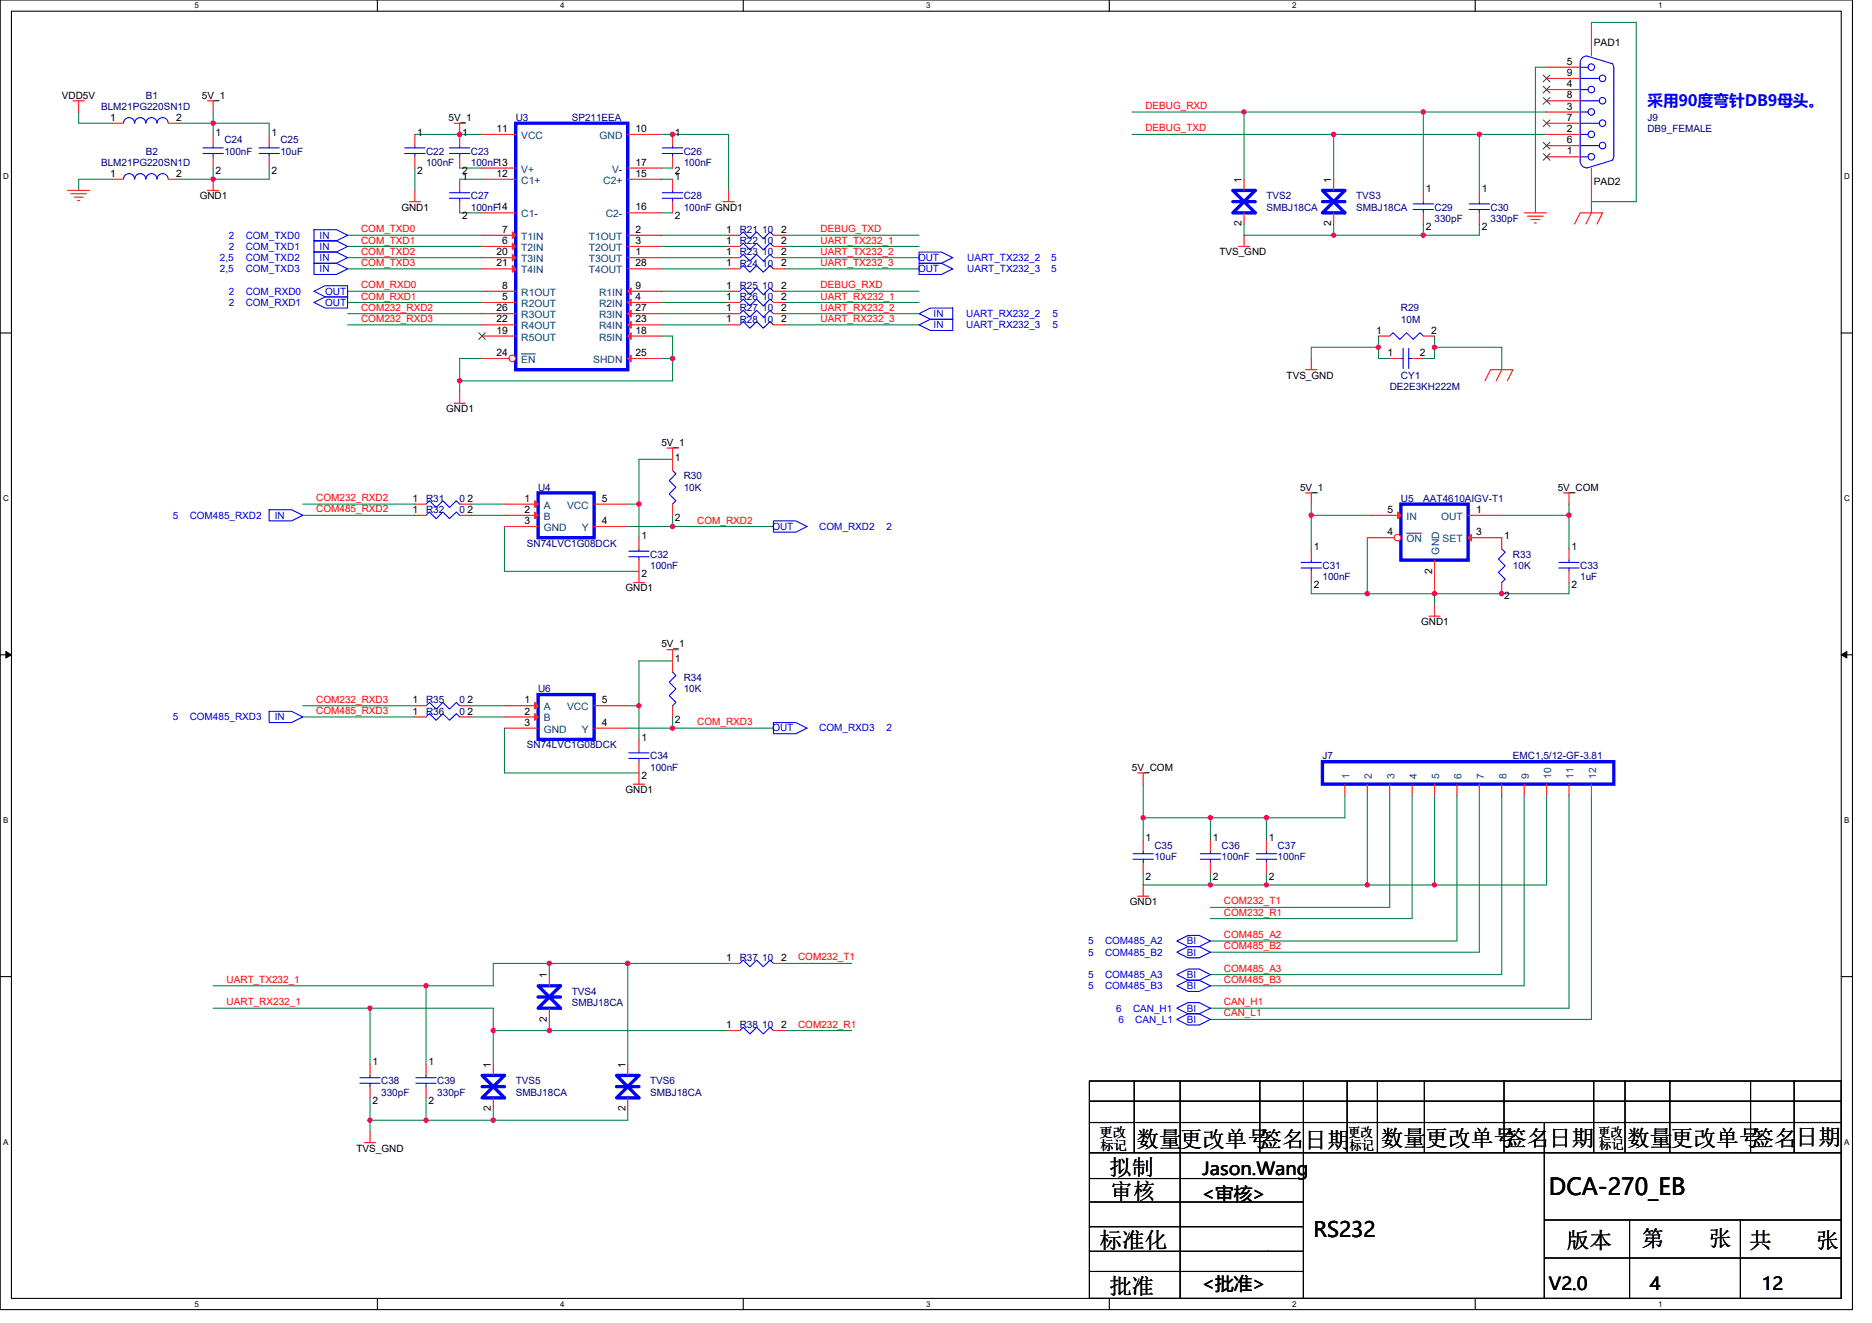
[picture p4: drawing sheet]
<svg xmlns="http://www.w3.org/2000/svg" width="297mm" height="210mm" viewBox="0 0 297 210" stroke-linecap="round" stroke-linejoin="round" font-family="sans-serif">
<path d="M0 0h293.9v207.9h-293.9zM1.8 1.8h290.4v204.3h-290.4z" fill="none" stroke="#000" stroke-width=".17"/>
<g fill="#fff">
<path d="M30.8 .2h.7v1.4h-.7z"/>
<path d="M30.8 206.3h.7v1.4h-.7z"/>
</g>
<path d="M59.9 0v1.8M59.9 206.1v1.8" fill="none" stroke="#000" stroke-width=".17"/>
<g fill="#fff">
<path d="M88.9 .2h.7v1.4h-.7z"/>
<path d="M88.9 206.3h.7v1.4h-.7z"/>
</g>
<path d="M117.9 0v1.8M117.9 206.1v1.8" fill="none" stroke="#000" stroke-width=".17"/>
<g fill="#fff">
<path d="M147 .2h.7v1.4h-.7z"/>
<path d="M147 206.3h.7v1.4h-.7z"/>
</g>
<path d="M176 0v1.8M176 206.1v1.8" fill="none" stroke="#000" stroke-width=".17"/>
<g fill="#fff">
<path d="M205 .2h.7v1.4h-.7z"/>
<path d="M205 206.3h.7v1.4h-.7z"/>
</g>
<path d="M234.1 0v1.8M234.1 206.1v1.8" fill="none" stroke="#000" stroke-width=".17"/>
<g fill="#fff">
<path d="M263.1 .2h.7v1.4h-.7z"/>
<path d="M263.1 206.3h.7v1.4h-.7z"/>
<path d="M.5 27.3h.9v1.4h-.9z"/>
<path d="M292.6 27.3h.9v1.4h-.9z"/>
<path d="M.5 78.4h.9v1.4h-.9z"/>
<path d="M292.6 78.4h.9v1.4h-.9z"/>
</g>
<path d="M0 52.9h1.8M292.2 52.9h1.7" fill="none" stroke="#000" stroke-width=".17"/>
<g fill="#fff">
<path d="M.5 129.5h.8v1.4h-.8z"/>
<path d="M292.6 129.5h.9v1.4h-.9z"/>
</g>
<path d="M0 103.9h1.8M292.2 103.9h1.7" fill="none" stroke="#000" stroke-width=".17"/>
<path d="M.9 103.4l.9 .5-.9 .5zM292.2 103.9l.8-.5v1z" fill="#000" stroke="#000" stroke-width=".16"/>
<g fill="#fff">
<path d="M.5 180.5h.8v1.4h-.8z"/>
<path d="M292.6 180.5h.9v1.4h-.9z"/>
</g>
<g fill="none" stroke="#000" stroke-width=".17">
<path d="M0 155h1.8M292.2 155h1.7M172.9 174.8h119.3M172.9 178.2h119.3M172.9 171.6h119.3v34.5h-119.3zM180 171.6v11.4M187.3 171.6v34.5M199.9 171.6v11.4M206.8 171.6v34.5M213.8 171.6v11.4M218.6 171.6v11.4M226 171.6v11.4"/>
<path d="M238.7 171.6v11.4M245 178.2v27.9M252.9 171.6v11.4M257.8 171.6v11.4M265 171.6v11.4M277.8 171.6v11.4M284.7 171.6v11.4M172.9 183h119.3M172.9 198.6h28.4M206.8 190.8h-33.8M206.8 187h-33.9M206.8 194.7h-33.9"/>
<path d="M206.8 198.6h-5.7M245 193.6h47.2M245 199.7h47.2M258.6 193.6v12.5M276.2 193.6v12.5M206.8 201.8h-33.9"/>
</g>
<g fill="none" stroke="#008040" stroke-width=".17">
<path d="M12.5 17.8v1.8h5.3M28.5 19.6h5.3M33.8 19.6h8.9v1.7M33.8 17.8v1.8M33.8 19.6v1.7M179.6 17.8h17.8M197.4 17.8v10.6M197.4 17.8h28.4M225.8 17.8v12.4M225.8 17.8h19.6M245.4 10.7h-1.8v23.1M252.5 3.6h7.1v28.4h-7.1v1.8"/>
<path d="M17.8 28.4h-5.3v1.8M28.5 28.4h5.3M33.8 26.7v1.7M42.7 26.7v1.7h-8.9M55.2 37.3h21.3M55.2 39.1h21.3M65.8 26.7v3.5M72.9 26.7h3.6M72.9 28.4h3.6M72.9 33.8h3.6M76.5 21.3h-10.7M104.9 21.3h10.7v8.9"/>
<path d="M104.9 28.4h1.8M104.9 33.8h1.8M104.9 26.7h1.8M104.9 39.1h10.7M104.9 37.3h10.7M124.5 39.1h21.3M124.5 37.3h21.3M179.6 21.3h32M197.4 35.6v1.7h14.2M211.6 21.3v7.1M211.6 35.6v1.7M211.6 37.3h14.2"/>
<path d="M211.6 21.3h23.1M225.8 35.6v1.7h8.9v-1.7M234.7 21.3v8.9M234.7 21.3h10.7M55.2 40.9h21.3M55.2 46.2h21.3M55.2 48h21.3M55.2 42.7h21.3M55.2 51.6h21.3M55.2 49.8h21.3M76.5 56.9h-3.6v3.6M104.9 56.9h1.8v3.6h-33.8"/>
<path d="M104.9 53.3h1.8v3.6M104.9 42.7h10.7M104.9 48h10.7M104.9 51.6h10.7M104.9 46.2h10.7M104.9 40.9h10.7M104.9 49.8h10.7M124.5 42.7h21.3M124.5 48h21.3M124.5 51.6h21.3M124.5 46.2h21.3M124.5 40.9h21.3"/>
<path d="M124.5 49.8h21.3M218.7 53.3v1.8M218.7 55.1v1.8h1.8M218.7 55.1h-10.6v1.8M227.6 53.3v1.8M227.6 55.1v1.8h-1.8M227.6 55.1h10.7v3.6M72.9 60.5v1.7M106.7 72.9h-5.3v7.1M48 81.8h17.8M48 80h17.8M74.7 81.8h5.3"/>
<path d="M74.7 80h5.3M80 83.6v7.1h21.4M99.6 83.6h7.1M99.6 80h1.8v5.3M106.7 83.6h16M106.7 81.8v1.8M208.1 81.8v5.3M208.1 81.8h8.9M208.1 92.5v1.7h8.9M208.1 80v1.8M217 94.2h10.6M217 85.3v8.9"/>
<path d="M227.6 94.2v1.8M238.3 81.8h10.7M249 92.5v1.7h-21.4M249 81.8v5.3M249 80v1.8M48 113.8h17.8M48 112h17.8M74.7 113.8h5.3M74.7 112h5.3M80 115.6v7.1h21.4M99.6 115.6h7.1M99.6 112h1.8v5.3"/>
<path d="M106.7 115.6h16M106.7 104.9h-5.3v7.1M106.7 113.8v1.8M181.4 138.7v1.8h10.7M181.4 129.8h19.6M181.4 124.5v5.3M181.4 129.8v3.5M192.1 129.8v3.5M192.1 138.7v1.8M201 129.8v3.5M201 138.7v1.8M213.4 126.2v3.6h-12.4"/>
<path d="M217 126.2v14.3M220.5 126.2v17.8h-28.4M224.1 126.2v19.6h-32M227.6 126.2v14.3M231.2 126.2v23.2h-39.1M234.7 126.2v24.9h-42.6M238.3 126.2v28.5h-46.2M241.8 126.2v30.3h-49.7M245.4 126.2v14.3h-17.8M249 126.2v33.8h-56.9M252.5 126.2v35.6h-60.4M33.8 156.5h33.8"/>
<path d="M67.6 156.5v12.4M87.2 152.9h12.4M87.2 152.9h-8.9v3.6h-10.7M87.2 152.9v1.8M99.6 152.9h16M99.6 152.9v16M124.5 152.9h10.7M192.1 140.5h8.9M201 140.5h16M217 140.5h10.6M33.8 160h24.9M58.7 177.8h8.9"/>
<path d="M58.7 160v8.9M58.7 174.2v3.6M58.7 177.8v1.8M58.7 160h19.6v3.6M67.6 174.2v3.6M67.6 177.8h10.7M78.3 163.6h8.9M78.3 176v1.8M78.3 163.6v5.3M87.2 161.8v1.8M87.2 163.6h28.4M99.6 176v1.8h-21.3"/>
<path d="M124.5 163.6h10.7"/>
</g>
<g fill="#f0f" stroke="#f0f" stroke-width=".17">
<circle cx="106.7" cy="21.3" r=".35"/>
<circle cx="72.9" cy="21.3" r=".35"/>
<circle cx="72.9" cy="60.4" r=".35"/>
<circle cx="106.7" cy="56.9" r=".35"/>
<circle cx="58.7" cy="160" r=".35"/>
<circle cx="67.6" cy="156.5" r=".35"/>
<circle cx="58.7" cy="177.8" r=".35"/>
<circle cx="87.1" cy="152.9" r=".35"/>
<circle cx="78.3" cy="163.6" r=".35"/>
<circle cx="78.3" cy="177.8" r=".35"/>
<circle cx="67.6" cy="177.8" r=".35"/>
<circle cx="99.6" cy="152.9" r=".35"/>
<circle cx="87.1" cy="163.6" r=".35"/>
<circle cx="181.4" cy="129.8" r=".35"/>
<circle cx="200.9" cy="129.8" r=".35"/>
<circle cx="192.1" cy="140.4" r=".35"/>
<circle cx="200.9" cy="140.4" r=".35"/>
<circle cx="192.1" cy="129.8" r=".35"/>
<circle cx="33.8" cy="19.5" r=".35"/>
<circle cx="33.8" cy="28.4" r=".35"/>
<circle cx="218.7" cy="55.1" r=".35"/>
<circle cx="227.6" cy="55.1" r=".35"/>
<circle cx="238.3" cy="94.2" r=".35"/>
<circle cx="208.1" cy="81.8" r=".35"/>
<circle cx="227.6" cy="94.2" r=".35"/>
<circle cx="216.9" cy="94.2" r=".35"/>
<circle cx="248.9" cy="81.8" r=".35"/>
<circle cx="101.4" cy="80" r=".35"/>
<circle cx="106.7" cy="83.6" r=".35"/>
<circle cx="227.6" cy="140.4" r=".35"/>
<circle cx="216.9" cy="140.4" r=".35"/>
<circle cx="225.8" cy="17.8" r=".35"/>
<circle cx="197.4" cy="17.8" r=".35"/>
<circle cx="234.7" cy="21.3" r=".35"/>
<circle cx="211.6" cy="21.3" r=".35"/>
<circle cx="225.8" cy="37.3" r=".35"/>
<circle cx="211.6" cy="37.3" r=".35"/>
<circle cx="101.4" cy="112" r=".35"/>
<circle cx="106.7" cy="115.6" r=".35"/>
</g>
<g fill="none" stroke="#f00" stroke-width=".17">
<path d="M11.6 16h1.8M12.5 16v1.8M17.8 19.6h1.8M26.7 19.6h1.8M32.9 16h1.8M33.8 16v1.8M72 19.6h1.8M72.9 19.6v1.7M10.7 30.2h3.6M11.2 30.8h2.5M11.8 31.3h1.4M12.3 31.8h.4"/>
<path d="M17.8 28.4h1.8M26.7 28.4h1.8M32.9 30.2h1.8M33.8 28.4v1.8M64.9 32h1.8M65.8 30.2v1.8M114.7 32h1.8M115.6 30.2v1.8M115.6 39.1h1.8M122.7 39.1h1.8M196.5 39.1h1.8M197.4 37.3v1.8"/>
<path d="M211.6 28.4v1.8M211.6 33.8v1.8M241.8 33.8h3.6M242.4 34.3h2.5M242.9 34.8h1.4M243.5 35.4h.3M249.8 35.6l.9-1.8h3.6l-.9 1.8M252.5 33.8l-.9 1.8M115.6 51.6h1.8M115.6 42.7h1.8M122.7 51.6h1.8M122.7 42.7h1.8"/>
<path d="M207.2 58.7h1.8M208.1 56.9v1.8M238.3 58.7l-.9 1.8M72 64h1.8M72.9 62.2v1.8M105.8 71.1h1.8M106.7 71.1v1.8M207.2 78.2h1.8M208.1 78.2v1.8M235.6 60.5l.9-1.8h3.6l-.9 1.8M248.1 78.2h1.7M249 78.2v1.8"/>
<path d="M100.5 92.5h1.8M101.4 90.7v1.8M208.1 87.1v1.8M208.1 90.7v1.8M226.7 97.8h1.8M227.6 96v1.8M227.6 88.9v5.3M233 81.8h5.3M233 85.3h5.3M65.8 112h1.8M72.9 112h1.8M105.8 103.1h1.8"/>
<path d="M106.7 103.1v1.8M100.5 124.5h1.8M101.4 122.7v1.8M180.5 122.7h1.8M181.4 122.7v1.8M181.4 133.4v1.7M181.4 136.9v1.8M180.5 142.2h1.8M181.4 140.5v1.7M58.7 179.6v1.8M57.8 181.4h1.8"/>
</g>
<g fill="none" stroke="#00f" stroke-width=".17">
<path d="M21.4 19.5a.88 .88 0 0 0-.9-.8 .88 .88 0 0 0-.9 .8M23.1 19.5a.88 .88 0 0 0-.8-.8 .88 .88 0 0 0-.9 .8M26.7 19.5a.89 .89 0 0 0-.9-.8 .89 .89 0 0 0-.9 .8 .88 .88 0 0 0-.9-.8 .88 .88 0 0 0-.8 .8M21.4 28.4a.88 .88 0 0 0-.9-.8 .88 .88 0 0 0-.9 .8M23.1 28.4a.88 .88 0 0 0-.8-.8 .88 .88 0 0 0-.9 .8M26.7 28.4a.89 .89 0 0 0-.9-.8 .89 .89 0 0 0-.9 .8 .88 .88 0 0 0-.9-.8 .88 .88 0 0 0-.8 .8M49.8 36.4h3.6l1.8 .9-1.8 .9h-3.6zM49.8 38.2h3.6l1.8 .9-1.8 .9h-3.6zM117.4 39.1l.5-.5 1.1 1 1.1-1 1 1 1.1-1 .5 .5M49.8 41.8h3.6l1.8 .9-1.8 .9h-3.6zM49.8 46.2l1.8-.9h3.6v1.8h-3.6zM49.8 48l1.8-.9h3.6v1.8h-3.6z"/>
<path d="M49.8 40h3.6l1.8 .9-1.8 .9h-3.6zM117.4 51.6l.5-.6 1.1 1.1 1.1-1.1 1 1.1 1.1-1.1 .5 .6M117.4 42.7l.5-.6 1.1 1.1 1.1-1.1 1 1.1 1.1-1.1 .5 .6M145.8 40h3.6l1.8 .9-1.8 .9h-3.6zM145.8 41.8h3.6l1.8 .9-1.8 .9h-3.6zM145.8 49.8l1.8-.9h3.6v1.8h-3.6zM145.8 51.6l1.8-.9h3.6v1.8h-3.6zM42.7 80.9h3.6l1.7 .9-1.7 .9h-3.6zM122.7 82.7h3.6l1.8 .9-1.8 .9h-3.6zM206.5 90.1h3.2M206.5 89.3h3.2M208.1 88.9v.4"/>
<path d="M208.1 90.1v.6M42.7 112.9h3.6l1.7 .9-1.7 .9h-3.6zM67.6 112l.5-.5 1.1 1 1.1-1 1 1 1.1-1 .5 .5M122.7 114.7h3.6l1.8 .9-1.8 .9h-3.6zM179.8 136.4h3.2M179.8 135.5h3.2M181.4 135.1v.4M181.4 136.4v.5M186.7 149.4l1.8-.9h1.8l1.8 .9-1.8 .8h-1.8zM186.7 151.1l1.8-.9h1.8l1.8 .9-1.8 .9h-1.8zM186.7 154.7l1.8-.9h1.8l1.8 .9-1.8 .9h-1.8zM186.7 156.5l1.8-.9h1.8l1.8 .9-1.8 .9h-1.8z"/>
<path d="M186.7 160l1.8-.9h1.8l1.8 .9-1.8 .9h-1.8zM186.7 161.8l1.8-.9h1.8l1.8 .9-1.8 .9h-1.8z"/>
</g>
<path d="M209.8 30.2h3.6l-1.8 1.8zM209.8 33.8l1.8-1.8 1.8 1.8zM209.8 32h3.6M222.3 80h10.7v8.9h-10.7z" fill="none" stroke="#00f" stroke-width=".53"/>
<path d="M233 85.3l.5-.5v1.1z" fill="#f00" stroke="#f00" stroke-width=".17"/>
<circle cx="221.7" cy="85.3" r=".52" fill="#fff" stroke="#f00" stroke-width=".17"/>
<g fill="none" stroke="#f00" stroke-width=".17">
<path d="M33.8 21.3v1.8M33.8 24.9v1.8M42.7 21.3v1.8M42.7 24.9v1.8M65.8 21.3v1.8M65.8 24.9v1.8M76.5 21.3h5.3M76.5 26.7h5.3M76.5 28.4h5.3M76.5 33.8h5.3M76.5 37.3h5.3M76.5 39.1h5.3"/>
<path d="M197.4 28.4v1.8M197.4 33.8v1.8M225.8 30.2v1.8M225.8 33.8v1.8M234.7 30.2v1.8M234.7 33.8v1.8M76.5 40.9h5.3M76.5 42.7h5.3M76.5 46.2h5.3M76.5 48h5.3M76.5 49.8h5.3M76.5 51.6h5.3"/>
<path d="M76.5 53.3h5.3M115.6 40.9h1.8M115.6 46.2h1.8M122.7 40.9h1.8M122.7 46.2h1.8M218.7 53.3h1.8M225.8 53.3h1.8M65.8 81.8h1.8M65.8 80h1.8M72.9 81.8h1.8M72.9 80h1.8M80 80h5.4"/>
<path d="M80 81.8h5.4M80 83.6h5.4M94.3 83.6h5.3M94.3 80h5.3M101.4 85.3v1.8M101.4 88.9v1.8M217 85.3h4.2M217 81.8h5.3M238.3 85.3v1.8M238.3 92.5v1.7M106.7 104.9v1.8M106.7 112v1.8"/>
<path d="M192.1 133.4v1.7M192.1 136.9v1.8M201 133.4v1.7M201 136.9v1.8M87.2 154.7v1.8M115.6 152.9h1.8M122.7 152.9h1.8M58.7 168.9v1.8M58.7 172.5v1.7M78.3 168.9v1.8M78.3 174.2v1.8M87.2 160v1.8"/>
<path d="M99.6 168.9v1.8M99.6 174.2v1.8"/>
</g>
<path d="M223.2 84.6h2.4" fill="none" stroke="#004080" stroke-width=".16"/>
<g fill="#f00" stroke="#f00" stroke-width=".17">
<path d="M221.8 81.3l.5 .5-.5 .5z"/>
<path d="M84.9 79.5l.5 .5-.5 .5z"/>
<path d="M84.9 81.3l.5 .5-.5 .5z"/>
<path d="M81.3 36.8l.5 .5-.5 .6z"/>
<path d="M81.3 38.6l.5 .5-.5 .5z"/>
<path d="M81.3 40.4l.5 .5-.5 .5z"/>
<path d="M81.3 42.1l.5 .6-.5 .5z"/>
</g>
<g fill="none" stroke="#00f" stroke-width=".17">
<path d="M32.2 24.4h3.2M32.2 23.5h3.2M33.8 23.1v.4M33.8 24.4v.5M41.1 24.4h3.2M41.1 23.5h3.2M42.7 23.1v.4M42.7 24.4v.5M64.2 24.4h3.2M64.2 23.5h3.2M65.8 23.1v.4M65.8 24.4v.5"/>
<path d="M224.2 33.3h3.3M224.2 32.4h3.3M225.8 32v.4M225.8 33.3v.5M233.1 33.3h3.2M233.1 32.4h3.2M234.7 32v.4M234.7 33.3v.5M117.4 40.9l.5-.5 1.1 1 1.1-1 1 1 1.1-1 .5 .5M117.4 46.2l.5-.5 1.1 1.1 1.1-1.1 1 1.1 1.1-1.1 .5 .5M220.5 53.3l.5-.5 1.1 1.1 1.1-1.1 1 1.1 1.1-1.1 .5 .5M67.6 81.8l.5-.5 1.1 1 1.1-1 1 1 1.1-1 .5 .5"/>
<path d="M67.6 80l.5-.5 1.1 1 1.1-1 1 1 1.1-1 .5 .5M99.8 88.4h3.2M99.8 87.5h3.2M101.4 87.1v.4M101.4 88.4v.5M238.3 87.1l.5 .6-1 1 1 1.1-1 1 1 1.1-.5 .6M106.7 106.7l.5 .5-1 1.1 1 1-1 1.1 1 1.1-.5 .5M190.5 136.4h3.2M190.5 135.5h3.2M192.1 135.1v.4M192.1 136.4v.5M199.3 136.4h3.3"/>
<path d="M199.3 135.5h3.3M201 135.1v.4M201 136.4v.5M117.4 152.9l.5-.5 1.1 1 1.1-1 1 1 1.1-1 .5 .5M57.1 171.9h3.2M57.1 171h3.2M58.7 170.7v.3M58.7 171.9v.6"/>
</g>
<g fill="none" stroke="#00f" stroke-width=".53">
<path d="M81.8 19.6h17.8v39.1h-17.8zM195.6 30.2h3.6l-1.8 1.8zM195.6 33.8l1.8-1.8 1.8 1.8zM195.6 32h3.6M85.4 78.2h8.9v7.1h-8.9zM85.4 156.5h3.5l-1.7 1.7zM85.4 158.2h3.5M76.5 170.7h3.5l-1.7 1.8zM76.5 174.2l1.8-1.7 1.7 1.7zM76.5 172.5h3.5M85.4 160l1.8-1.8 1.7 1.8zM97.8 172.5h3.6"/>
<path d="M97.8 170.7h3.6l-1.8 1.8zM97.8 174.2l1.8-1.7 1.8 1.7z"/>
</g>
<path d="M76 52.8l1 1.1M77 52.8l-1.1 1.1" fill="none" stroke="#804000" stroke-width=".16"/>
<circle cx="81.3" cy="56.9" r=".52" fill="#fff" stroke="#f00" stroke-width=".17"/>
<g fill="none" stroke="#f00" stroke-width=".17">
<path d="M245.4 10.7h5.3M245.4 12.4h5.3M245.4 14.2h5.3M245.4 16h5.3M245.4 17.8h5.3M245.4 19.6h5.3M252.5 3.6v5.3M72.9 28.4v1.8M72.9 32v1.8M72.9 21.3v1.8M72.9 24.9v1.8M99.6 21.3h5.3"/>
<path d="M99.6 26.7h5.3M99.6 28.4h5.3M99.6 33.8h5.3M99.6 37.3h5.3M99.6 39.1h5.3M106.7 21.3v1.8M106.7 24.9v1.8M106.7 28.4v1.8M106.7 32v1.8M115.6 37.3h1.8M122.7 37.3h1.8M245.4 21.3h5.3"/>
<path d="M245.4 23.1h5.3M245.4 24.9h5.3M252.5 26.7v5.3M76.5 56.9h4.3M99.6 40.9h5.3M99.6 42.7h5.3M99.6 46.2h5.3M99.6 48h5.3M99.6 49.8h5.3M99.6 51.6h5.3M99.6 53.3h5.3M99.6 56.9h5.3"/>
<path d="M115.6 49.8h1.8M115.6 48h1.8M122.7 49.8h1.8M122.7 48h1.8M220.5 56.9h1.8M224.1 56.9h1.7M106.7 72.9v1.8M106.7 80v1.8M249 87.1v1.8M249 90.7v1.8M65.8 113.8h1.8M72.9 113.8h1.8"/>
<path d="M80 112h5.4M80 113.8h5.4M80 115.6h5.4M94.3 115.6h5.3M94.3 112h5.3M101.4 117.3v1.8M101.4 120.9v1.8M213.4 124.5v1.7M217 124.5v1.7M220.5 124.5v1.7M224.1 124.5v1.7M227.6 124.5v1.7"/>
<path d="M231.2 124.5v1.7M234.7 124.5v1.7M238.3 124.5v1.7M241.8 124.5v1.7M245.4 124.5v1.7M249 124.5v1.7M252.5 124.5v1.7M67.6 168.9v1.8M67.6 172.5v1.7M115.6 163.6h1.8M122.7 163.6h1.8"/>
</g>
<path d="M82.7 56.2h2.3" fill="none" stroke="#004080" stroke-width=".16"/>
<g fill="#f00" stroke="#f00" stroke-width=".17">
<path d="M99.6 46.2l.5-.5v1.1z"/>
<path d="M99.6 48l.5-.5v1z"/>
<path d="M99.6 49.8l.5-.5v1z"/>
<path d="M99.6 51.6l.5-.6v1.1z"/>
<path d="M99.6 53.3l.5-.5v1.1z"/>
<path d="M99.6 56.9l.5-.5v1z"/>
<path d="M84.9 111.5l.5 .5-.5 .5z"/>
<path d="M84.9 113.3l.5 .5-.5 .5z"/>
</g>
<g fill="none" stroke="#00f" stroke-width=".17">
<path d="M250.7 10.7h1.3M250.7 14.2h1.3M250.7 17.8h1.3M250.7 9.9v15.7M250.7 9.9a1.04 1.04 0 0 1 1.1-1l4.1 1.2M250.7 12.4h3.1M250.7 16h3.1M250.7 19.6h3.1M255.7 10.1l.3 .5M256.1 10.7v14.2l-.3 .5M71.3 31.5h3.2M71.3 30.6h3.2"/>
<path d="M71.3 24.4h3.2M71.3 23.5h3.2M72.9 30.2v.4M72.9 31.5v.5M72.9 23.1v.4M72.9 24.4v.5M105.1 24.4h3.2M105.1 23.5h3.2M105.1 31.5h3.2M105.1 30.6h3.2M106.7 23.1v.4M106.7 24.4v.5"/>
<path d="M106.7 30.2v.4M106.7 31.5v.5M117.4 37.3l.5-.5 1.1 1.1 1.1-1.1 1 1.1 1.1-1.1 .5 .5M250.7 21.3h1.3M250.7 24.9h1.3M250.7 23.1h3.1M255.9 25.4l-4.1 1.3a1.12 1.12 0 0 1-1.1-1.1M117.4 49.8l.5-.5 1.1 1 1.1-1 1 1 1.1-1 .5 .5M117.4 48l.5-.5 1.1 1 1.1-1 1 1 1.1-1 .5 .5M222.3 56.9h.3M222.6 55.3v3.2M223.5 55.3v3.2"/>
<path d="M223.5 56.9h.6M106.7 74.7l.5 .5-1 1.1 1 1-1 1.1 1 1.1-.5 .5M247.4 90.1h3.2M247.4 89.3h3.2M249 88.9v.4M249 90.1v.6M67.6 113.8l.5-.5 1.1 1 1.1-1 1 1 1.1-1 .5 .5M99.8 119.5h3.2M101.4 119.1v.4M99.8 120.4h3.2M101.4 120.4v.5M66 171.9h3.2"/>
<path d="M66 171h3.2M67.6 170.7v.3M67.6 171.9v.6M117.4 163.6l.5-.6 1.1 1.1 1.1-1.1 1 1.1 1.1-1.1 .5 .6"/>
<circle cx="252.5" cy="10.7" r=".52"/>
<circle cx="252.5" cy="14.2" r=".52"/>
<circle cx="252.5" cy="17.8" r=".52"/>
<circle cx="254.3" cy="19.5" r=".52"/>
<circle cx="254.3" cy="16" r=".52"/>
<circle cx="254.3" cy="12.4" r=".52"/>
<circle cx="252.5" cy="21.3" r=".52"/>
<circle cx="252.5" cy="24.9" r=".52"/>
<circle cx="254.3" cy="23.1" r=".52"/>
</g>
<path d="M85.4 110.2h8.9v7.1h-8.9zM209.8 120.9h46.3v3.6h-46.3z" fill="none" stroke="#00f" stroke-width=".53"/>
<path d="M244.9 11.9l1.1 1.1M244.9 13.7l1.1 1.1M244.9 15.5l1.1 1.1M244.9 19l1.1 1.1M245.9 11.9l-1 1.1M245.9 13.7l-1 1.1M245.9 15.5l-1 1.1M245.9 19l-1 1.1M244.9 22.6l1.1 1.1M244.9 24.4l1.1 1M245.9 22.6l-1 1.1M245.9 24.4l-1 1" fill="none" stroke="#804000" stroke-width=".16"/>
<g fill="#f0f" stroke="#f0f" stroke-width=".17">
<circle cx="106.7" cy="21.3" r=".35"/>
<circle cx="72.9" cy="21.3" r=".35"/>
<circle cx="72.9" cy="60.4" r=".35"/>
<circle cx="106.7" cy="56.9" r=".35"/>
<circle cx="58.7" cy="160" r=".35"/>
<circle cx="67.6" cy="156.5" r=".35"/>
<circle cx="58.7" cy="177.8" r=".35"/>
<circle cx="87.1" cy="152.9" r=".35"/>
<circle cx="78.3" cy="163.6" r=".35"/>
<circle cx="78.3" cy="177.8" r=".35"/>
<circle cx="67.6" cy="177.8" r=".35"/>
<circle cx="99.6" cy="152.9" r=".35"/>
<circle cx="87.1" cy="163.6" r=".35"/>
<circle cx="181.4" cy="129.8" r=".35"/>
<circle cx="200.9" cy="129.8" r=".35"/>
<circle cx="192.1" cy="140.4" r=".35"/>
<circle cx="200.9" cy="140.4" r=".35"/>
<circle cx="192.1" cy="129.8" r=".35"/>
<circle cx="33.8" cy="19.5" r=".35"/>
<circle cx="33.8" cy="28.4" r=".35"/>
<circle cx="218.7" cy="55.1" r=".35"/>
<circle cx="227.6" cy="55.1" r=".35"/>
<circle cx="238.3" cy="94.2" r=".35"/>
<circle cx="208.1" cy="81.8" r=".35"/>
<circle cx="227.6" cy="94.2" r=".35"/>
<circle cx="216.9" cy="94.2" r=".35"/>
<circle cx="248.9" cy="81.8" r=".35"/>
<circle cx="101.4" cy="80" r=".35"/>
<circle cx="106.7" cy="83.6" r=".35"/>
<circle cx="227.6" cy="140.4" r=".35"/>
<circle cx="216.9" cy="140.4" r=".35"/>
<circle cx="225.8" cy="17.8" r=".35"/>
<circle cx="197.4" cy="17.8" r=".35"/>
<circle cx="234.7" cy="21.3" r=".35"/>
<circle cx="211.6" cy="21.3" r=".35"/>
<circle cx="225.8" cy="37.3" r=".35"/>
<circle cx="211.6" cy="37.3" r=".35"/>
<circle cx="101.4" cy="112" r=".35"/>
<circle cx="106.7" cy="115.6" r=".35"/>
</g>
<text font-size="3.7" x="245.8" y="189.7">DCA-270_EB</text>
<g font-size="3.5">
<text x="180.3" y="182">数量更改单号签名</text>
<text x="207" y="182.2">日期</text>
<text x="219.1" y="181.9">数量</text>
<text x="226.2" y="181.9">更改单号</text>
<text x="238.7" y="181.9">签名</text>
<text x="245.8" y="181.9">日期</text>
<text x="258.2" y="181.9">数量</text>
<text x="265.1" y="181.9">更改单号签名</text>
<text x="284.9" y="181.7">日期</text>
<text x="176.1" y="186.5">拟制</text>
<text x="176.2" y="190.2">审核</text>
<text x="260.5" y="197.7">第　　张</text>
<text x="174.5" y="198">标准化</text>
<text x="248.6" y="198">版本</text>
<text x="277.6" y="198">共　　张</text>
<text x="176.1" y="205.3">批准</text>
</g>
<text font-size="3.4" x="208.4" y="196.4">RS232</text>
<g font-size="2.8">
<text x="190.6" y="190.5">&lt;审核&gt;</text>
<text x="190.8" y="186.4">Jason.Wang</text>
<text x="190.6" y="204.7">&lt;批准&gt;</text>
<text x="245.8" y="204.7">V2.0</text>
<text x="261.8" y="204.7">4</text>
<text x="279.5" y="204.7">12</text>
</g>
<text font-size="2.5" fill="#00f" x="261.4" y="16.8">采用90度弯针DB9母头。</text>
<g font-size="2.1">
<text x="174.5" y="180.4">更改</text>
<text x="174.6" y="182.5">标记</text>
<text x="213.9" y="180.4">更改</text>
<text x="214.1" y="182.5">标记</text>
<text x="253.6" y="180.4">更改</text>
<text x="253.8" y="182.4">标记</text>
</g>
<g font-size="1.6">
<text x="248.6" y="10.3">5</text>
<text x="252.9" y="7.3">PAD1</text>
<text x="9.8" y="15.6">VDD5V</text>
<text x="32" y="15.6">5V_1</text>
<text x="248.6" y="12.1">9</text>
<text x="248.6" y="13.8">4</text>
<text x="248.6" y="15.6">8</text>
<text x="248.6" y="17.4">3</text>
<text x="17.5" y="19.2">1</text>
<text x="28" y="19.2">2</text>
<text x="34.2" y="21.5">1</text>
<text x="43.1" y="21.5">1</text>
<text x="66.2" y="21.5">1</text>
<text x="71.2" y="19.2">5V_1</text>
<text x="73.3" y="21.5">1</text>
<text x="78.8" y="21">11</text>
<text x="100.9" y="21">10</text>
<text x="107.1" y="21.5">1</text>
<text x="248.6" y="19.2">7</text>
<text x="248.6" y="21">2</text>
<text x="248.6" y="22.7">6</text>
<text x="17.5" y="28.1">1</text>
<text x="28" y="28.1">2</text>
<text x="34.2" y="27.6">2</text>
<text x="43.1" y="27.6">2</text>
<text x="66.2" y="27.6">2</text>
<text x="73.3" y="28.6">1</text>
<text x="73.3" y="27.6">2</text>
<text x="78.8" y="28.1">12</text>
<text x="100.9" y="26.3">17</text>
<text x="100.9" y="28.1">15</text>
<text x="107.1" y="27.6">2</text>
<text x="107.1" y="28.6">1</text>
<text x="197" y="29" transform="rotate(-90 197 29)">1</text>
<text x="211.2" y="29" transform="rotate(-90 211.2 29)">1</text>
<text x="248.6" y="24.5">1</text>
<text x="252.9" y="29.4">PAD2</text>
<text x="31.7" y="31.6">GND1</text>
<text x="63.7" y="33.4">GND1</text>
<text x="73.3" y="34.7">2</text>
<text x="100.9" y="33.4">16</text>
<text x="107.1" y="34.7">2</text>
<text x="197" y="35.9" transform="rotate(-90 197 35.9)">2</text>
<text x="211.2" y="35.9" transform="rotate(-90 211.2 35.9)">2</text>
<text x="226.2" y="30.4">1</text>
<text x="235.1" y="30.4">1</text>
<text x="78.8" y="40.5">20</text>
<text x="79.7" y="37">7</text>
<text x="79.7" y="38.7">6</text>
<text x="100.9" y="37">2</text>
<text x="100.9" y="38.7">3</text>
<text x="100.9" y="40.5">1</text>
<text x="115.2" y="38.7">1</text>
<text x="115.2" y="40.5">1</text>
<text x="115.2" y="37">1</text>
<text x="124" y="38.7">2</text>
<text x="124" y="40.5">2</text>
<text x="124" y="37">2</text>
<text x="193.5" y="40.5">TVS_GND</text>
<text x="226.2" y="36.5">2</text>
<text x="235.1" y="36.5">2</text>
<text x="78.8" y="42.3">21</text>
<text x="79.7" y="45.8">8</text>
<text x="79.7" y="47.6">5</text>
<text x="100.9" y="45.8">9</text>
<text x="100.9" y="47.6">4</text>
<text x="100.9" y="42.3">28</text>
<text x="115.2" y="42.3">1</text>
<text x="115.2" y="45.8">1</text>
<text x="115.2" y="47.6">1</text>
<text x="124" y="42.3">2</text>
<text x="124" y="45.8">2</text>
<text x="124" y="47.6">2</text>
<text x="78.8" y="49.4">26</text>
<text x="78.8" y="51.2">22</text>
<text x="78.8" y="53">19</text>
<text x="100.9" y="49.4">27</text>
<text x="100.9" y="51.2">23</text>
<text x="100.9" y="53">18</text>
<text x="115.2" y="51.2">1</text>
<text x="115.2" y="49.4">1</text>
<text x="124" y="51.2">2</text>
<text x="124" y="49.4">2</text>
<text x="218.4" y="53">1</text>
<text x="227.1" y="53">2</text>
<text x="78.8" y="56.5">24</text>
<text x="100.9" y="56.5">25</text>
<text x="220.2" y="56.5">1</text>
<text x="225.3" y="56.5">2</text>
<text x="70.8" y="65.4">GND1</text>
<text x="204.1" y="60.1">TVS_GND</text>
<text x="104.9" y="70.8">5V_1</text>
<text x="107.1" y="73.1">1</text>
<text x="206.3" y="77.9">5V_1</text>
<text x="247.2" y="77.9">5V_COM</text>
<text x="65.5" y="81.4">1</text>
<text x="65.5" y="79.6">1</text>
<text x="74.2" y="81.4">2</text>
<text x="74.2" y="79.6">2</text>
<text x="83.2" y="79.6">1</text>
<text x="83.2" y="81.4">2</text>
<text x="83.2" y="83.2">3</text>
<text x="95.5" y="79.6">5</text>
<text x="95.5" y="83.2">4</text>
<text x="107.1" y="82.7">2</text>
<text x="220.2" y="81.4">5</text>
<text x="234.2" y="81.4">1</text>
<text x="101.8" y="85.5">1</text>
<text x="208.4" y="87.3">1</text>
<text x="220.2" y="85">4</text>
<text x="234.2" y="85">3</text>
<text x="238.7" y="85.5">1</text>
<text x="249.3" y="87.3">1</text>
<text x="99.2" y="93.9">GND1</text>
<text x="101.8" y="91.6">2</text>
<text x="208.4" y="93.4">2</text>
<text x="227.2" y="91.1" transform="rotate(-90 227.2 91.1)">2</text>
<text x="238.7" y="95.1">2</text>
<text x="249.3" y="93.4">2</text>
<text x="225.5" y="99.2">GND1</text>
<text x="104.9" y="102.8">5V_1</text>
<text x="107.1" y="105.1">1</text>
<text x="65.5" y="111.6">1</text>
<text x="65.5" y="113.4">1</text>
<text x="74.2" y="111.6">2</text>
<text x="74.2" y="113.4">2</text>
<text x="83.2" y="111.6">1</text>
<text x="83.2" y="113.4">2</text>
<text x="95.5" y="111.6">5</text>
<text x="83.2" y="115.2">3</text>
<text x="95.5" y="115.2">4</text>
<text x="101.8" y="117.5">1</text>
<text x="107.1" y="114.7">2</text>
<text x="99.2" y="125.9">GND1</text>
<text x="101.8" y="123.6">2</text>
<text x="179.6" y="122.3">5V_COM</text>
<text x="181.8" y="133.5">1</text>
<text x="192.4" y="133.5">1</text>
<text x="201.3" y="133.5">1</text>
<text x="179.3" y="143.7">GND1</text>
<text x="181.8" y="139.6">2</text>
<text x="192.4" y="139.6">2</text>
<text x="201.3" y="139.6">2</text>
<text x="86.8" y="155.2" transform="rotate(-90 86.8 155.2)">1</text>
<text x="115.2" y="152.5">1</text>
<text x="124" y="152.5">2</text>
<text x="86.8" y="162.2" transform="rotate(-90 86.8 162.2)">2</text>
<text x="115.2" y="163.2">1</text>
<text x="124" y="163.2">2</text>
<text x="59.1" y="169.1">1</text>
<text x="68" y="169.1">1</text>
<text x="77.9" y="169.4" transform="rotate(-90 77.9 169.4)">1</text>
<text x="99.2" y="169.4" transform="rotate(-90 99.2 169.4)">1</text>
<text x="59.1" y="175.2">2</text>
<text x="68" y="175.2">2</text>
<text x="77.9" y="176.4" transform="rotate(-90 77.9 176.4)">2</text>
<text x="99.2" y="176.4" transform="rotate(-90 99.2 176.4)">2</text>
<text x="56.6" y="182.8">TVS_GND</text>
</g>
<g font-size="1.6" fill="#000080">
<text x="16" y="17.4">BLM21PG220SN1D</text>
<text x="23.2" y="15.6">B1</text>
<text x="35.6" y="22.8">C24</text>
<text x="44.5" y="22.8">C25</text>
<text x="81.8" y="19.2">U3</text>
<text x="90.7" y="19.2">SP211EEA</text>
<text x="261.4" y="19.2">J9</text>
<text x="261.4" y="21">DB9_FEMALE</text>
<text x="16" y="26.3">BLM21PG220SN1D</text>
<text x="23.2" y="24.5">B2</text>
<text x="35.6" y="24.5">100nF</text>
<text x="44.5" y="24.5">10uF</text>
<text x="67.6" y="24.5">C22</text>
<text x="67.6" y="26.3">100nF</text>
<text x="74.7" y="24.5">C23</text>
<text x="74.7" y="26.3">100nF13</text>
<text x="108.5" y="24.5">C26</text>
<text x="108.5" y="26.3">100nF</text>
<text x="74.7" y="31.6">C27</text>
<text x="74.7" y="33.4">100nF14</text>
<text x="108.5" y="31.6">C28</text>
<text x="108.5" y="33.4">100nF GND1</text>
<text x="201" y="31.6">TVS2</text>
<text x="201" y="33.4">SMBJ18CA</text>
<text x="215.2" y="31.6">TVS3</text>
<text x="215.2" y="33.4">SMBJ18CA</text>
<text x="227.6" y="33.4">C29</text>
<text x="227.6" y="35.2">330pF</text>
<text x="236.5" y="33.4">C30</text>
<text x="236.5" y="35.2">330pF</text>
<text x="117.4" y="38.8">R22 10</text>
<text x="117.4" y="40.5">R23 10</text>
<text x="117.4" y="37">R21 10</text>
<text x="117.4" y="42.3">R24 10</text>
<text x="117.4" y="45.9">R25 10</text>
<text x="117.4" y="47.6">R26 10</text>
<text x="117.4" y="51.2">R28 10</text>
<text x="117.4" y="49.4">R27 10</text>
<text x="222.3" y="49.4">R29</text>
<text x="222.3" y="51.2">10M</text>
<text x="220.5" y="61.9">DE2E3KH222M</text>
<text x="222.3" y="60.1">CY1</text>
<text x="85.4" y="77.9">U4</text>
<text x="108.5" y="76.1">R30</text>
<text x="108.5" y="77.9">10K</text>
<text x="67.6" y="81.4">R32</text>
<text x="67.6" y="79.7">R31</text>
<text x="72.9" y="81.4">0</text>
<text x="72.9" y="79.7">0</text>
<text x="222.3" y="79.7">U5</text>
<text x="225.8" y="79.7">AAT4610AIGV-T1</text>
<text x="83.6" y="86.8">SN74LVC1G08DCK</text>
<text x="103.2" y="88.5">C32</text>
<text x="240.1" y="88.5">R33</text>
<text x="103.2" y="90.3">100nF</text>
<text x="209.8" y="90.3">C31</text>
<text x="209.8" y="92.1">100nF</text>
<text x="240.1" y="90.3">10K</text>
<text x="250.7" y="90.3">C33</text>
<text x="250.7" y="92.1">1uF</text>
<text x="67.6" y="111.7">R35</text>
<text x="67.6" y="113.4">R36</text>
<text x="72.9" y="111.7">0</text>
<text x="72.9" y="113.4">0</text>
<text x="85.4" y="109.9">U6</text>
<text x="108.5" y="108.1">R34</text>
<text x="108.5" y="109.9">10K</text>
<text x="83.6" y="118.8">SN74LVC1G08DCK</text>
<text x="103.2" y="120.5">C34</text>
<text x="103.2" y="122.3">100nF</text>
<text x="209.8" y="120.5">J7</text>
<text x="240.1" y="120.5">EMC1,5/12-GF-3.81</text>
<text x="183.2" y="134.8">C35</text>
<text x="183.2" y="136.5">10uF</text>
<text x="193.8" y="134.8">C36</text>
<text x="193.8" y="136.5">100nF</text>
<text x="202.7" y="134.8">C37</text>
<text x="202.7" y="136.5">100nF</text>
<text x="117.4" y="152.5">R37 10</text>
<text x="90.7" y="157.9">TVS4</text>
<text x="90.7" y="159.7">SMBJ18CA</text>
<text x="117.4" y="163.2">R38 10</text>
<text x="60.5" y="172.1">C38</text>
<text x="60.5" y="173.9">330pF</text>
<text x="69.4" y="172.1">C39</text>
<text x="69.4" y="173.9">330pF</text>
<text x="81.8" y="172.1">TVS5</text>
<text x="81.8" y="173.9">SMBJ18CA</text>
<text x="103.2" y="172.1">TVS6</text>
<text x="103.2" y="173.9">SMBJ18CA</text>
</g>
<g font-size="1.6" fill="#f00">
<text x="181.8" y="17.3">DEBUG_RXD</text>
<text x="181.8" y="20.9">DEBUG_TXD</text>
<text x="57.3" y="36.9">COM_TXD0</text>
<text x="57.3" y="38.7">COM_TXD1</text>
<text x="57.3" y="40.4">COM_TXD2</text>
<text x="130.2" y="38.7">UART_TX232_1</text>
<text x="130.2" y="36.9">DEBUG_TXD</text>
<text x="130.2" y="40.4">UART_TX232_2</text>
<text x="57.3" y="45.8">COM_RXD0</text>
<text x="57.3" y="47.5">COM_RXD1</text>
<text x="57.3" y="42.2">COM_TXD3</text>
<text x="130.2" y="42.2">UART_TX232_3</text>
<text x="130.2" y="47.5">UART_RX232_1</text>
<text x="130.2" y="45.8">DEBUG_RXD</text>
<text x="57.3" y="51.1">COM232_RXD3</text>
<text x="57.3" y="49.3">COM232_RXD2</text>
<text x="130.2" y="51.1">UART_RX232_3</text>
<text x="130.2" y="49.3">UART_RX232_2</text>
<text x="50.2" y="81.3">COM485_RXD2</text>
<text x="50.2" y="79.5">COM232_RXD2</text>
<text x="110.6" y="83.1">COM_RXD2</text>
<text x="50.2" y="113.3">COM485_RXD3</text>
<text x="50.2" y="111.5">COM232_RXD3</text>
<text x="110.6" y="115.1">COM_RXD3</text>
<text x="194.2" y="143.6">COM232_T1</text>
<text x="194.2" y="145.3">COM232_R1</text>
<text x="194.2" y="148.9">COM485_A2</text>
<text x="36" y="156">UART_TX232_1</text>
<text x="126.6" y="152.4">COM232_T1</text>
<text x="194.2" y="150.7">COM485_B2</text>
<text x="194.2" y="154.2">COM485_A3</text>
<text x="194.2" y="156">COM485_B3</text>
<text x="36" y="159.6">UART_RX232_1</text>
<text x="194.2" y="159.6">CAN_H1</text>
<text x="194.2" y="161.3">CAN_L1</text>
<text x="126.6" y="163.1">COM232_R1</text>
</g>
<g font-size="1.6" fill="#004080">
<text x="82.7" y="22.1">VCC</text>
<text x="95.1" y="22.1">GND</text>
<text x="82.7" y="27.4">V+</text>
<text x="82.7" y="29.2">C1+</text>
<text x="95.7" y="29.2">C2+</text>
<text x="97.1" y="27.4">V-</text>
<text x="82.7" y="34.5">C1-</text>
<text x="96.1" y="34.5">C2-</text>
<text x="82.7" y="38.1">T1IN</text>
<text x="82.7" y="39.8">T2IN</text>
<text x="82.7" y="41.6">T3IN</text>
<text x="93.4" y="38.1">T1OUT</text>
<text x="93.4" y="39.8">T2OUT</text>
<text x="93.4" y="41.6">T3OUT</text>
<text x="82.7" y="43.4">T4IN</text>
<text x="82.7" y="46.9">R1OUT</text>
<text x="93.4" y="43.4">T4OUT</text>
<text x="95.1" y="46.9">R1IN</text>
<text x="82.7" y="48.7">R2OUT</text>
<text x="82.7" y="50.5">R3OUT</text>
<text x="82.7" y="52.3">R4OUT</text>
<text x="95.1" y="48.7">R2IN</text>
<text x="95.1" y="50.5">R3IN</text>
<text x="95.1" y="52.3">R4IN</text>
<text x="82.7" y="54.1">R5OUT</text>
<text x="82.7" y="57.6">EN</text>
<text x="94.1" y="57.6">SHDN</text>
<text x="95.1" y="54.1">R5IN</text>
<text x="86.3" y="80.7">A</text>
<text x="86.3" y="82.5">B</text>
<text x="90" y="80.7">VCC</text>
<text x="223.2" y="82.5">IN</text>
<text x="228.7" y="82.5">OUT</text>
<text x="86.3" y="84.3">GND</text>
<text x="92.3" y="84.3">Y</text>
<text x="223.2" y="86.1">ON</text>
<text x="228.4" y="88" transform="rotate(-90 228.4 88)">GND</text>
<text x="228.9" y="86.1">SET</text>
<text x="86.3" y="112.7">A</text>
<text x="90" y="112.7">VCC</text>
<text x="86.3" y="114.5">B</text>
<text x="86.3" y="116.3">GND</text>
<text x="92.3" y="116.3">Y</text>
<text x="214.1" y="123.6" transform="rotate(-90 214.1 123.6)">1</text>
<text x="217.7" y="123.6" transform="rotate(-90 217.7 123.6)">2</text>
<text x="221.3" y="123.6" transform="rotate(-90 221.3 123.6)">3</text>
<text x="224.8" y="123.6" transform="rotate(-90 224.8 123.6)">4</text>
<text x="228.4" y="123.6" transform="rotate(-90 228.4 123.6)">5</text>
<text x="231.9" y="123.6" transform="rotate(-90 231.9 123.6)">6</text>
<text x="235.5" y="123.6" transform="rotate(-90 235.5 123.6)">7</text>
<text x="239" y="123.6" transform="rotate(-90 239 123.6)">8</text>
<text x="242.6" y="123.6" transform="rotate(-90 242.6 123.6)">9</text>
<text x="246.1" y="123.6" transform="rotate(-90 246.1 123.6)">10</text>
<text x="249.7" y="123.6" transform="rotate(-90 249.7 123.6)">11</text>
<text x="253.3" y="123.6" transform="rotate(-90 253.3 123.6)">12</text>
</g>
<g font-size="1.6" fill="#00f">
<text x="34.9" y="41.4">2,5</text>
<text x="36.3" y="37.9">2</text>
<text x="36.3" y="39.6">2</text>
<text x="39" y="37.9">COM_TXD0</text>
<text x="39" y="39.6">COM_TXD1</text>
<text x="39" y="41.4">COM_TXD2</text>
<text x="50.7" y="37.9">IN</text>
<text x="50.7" y="39.6">IN</text>
<text x="50.7" y="41.4">IN</text>
<text x="145.7" y="41.4">OUT</text>
<text x="153.5" y="41.4">UART_TX232_2</text>
<text x="166.8" y="41.4">5</text>
<text x="34.9" y="43.2">2,5</text>
<text x="36.3" y="46.8">2</text>
<text x="39" y="43.2">COM_TXD3</text>
<text x="39" y="46.8">COM_RXD0</text>
<text x="50.7" y="43.2">IN</text>
<text x="51.6" y="46.8">OUT</text>
<text x="145.7" y="43.2">OUT</text>
<text x="153.5" y="43.2">UART_TX232_3</text>
<text x="166.8" y="43.2">5</text>
<text x="36.3" y="48.5">2</text>
<text x="39" y="48.5">COM_RXD1</text>
<text x="51.6" y="48.5">OUT</text>
<text x="148.1" y="50.3">IN</text>
<text x="148.1" y="52.1">IN</text>
<text x="153.3" y="50.3">UART_RX232_2</text>
<text x="153.3" y="52.1">UART_RX232_3</text>
<text x="167" y="50.3">5</text>
<text x="167" y="52.1">5</text>
<text x="27.4" y="82.3">5</text>
<text x="30.1" y="82.3">COM485_RXD2</text>
<text x="43.6" y="82.3">IN</text>
<text x="122.6" y="84.1">OUT</text>
<text x="130" y="84.1">COM_RXD2</text>
<text x="140.7" y="84.1">2</text>
<text x="27.4" y="114.3">5</text>
<text x="30.1" y="114.3">COM485_RXD3</text>
<text x="43.6" y="114.3">IN</text>
<text x="122.6" y="116.1">OUT</text>
<text x="130" y="116.1">COM_RXD3</text>
<text x="140.7" y="116.1">2</text>
<text x="172.7" y="149.9">5</text>
<text x="175.3" y="149.9">COM485_A2</text>
<text x="188.3" y="149.9">BI</text>
<text x="172.7" y="151.7">5</text>
<text x="172.7" y="155.2">5</text>
<text x="175.3" y="151.7">COM485_B2</text>
<text x="175.3" y="155.2">COM485_A3</text>
<text x="188.3" y="151.7">BI</text>
<text x="188.3" y="155.2">BI</text>
<text x="172.7" y="157">5</text>
<text x="175.3" y="157">COM485_B3</text>
<text x="177.1" y="160.5">6</text>
<text x="179.8" y="160.5">CAN_H1</text>
<text x="188.3" y="157">BI</text>
<text x="188.3" y="160.5">BI</text>
<text x="177.5" y="162.3">6</text>
<text x="180.1" y="162.3">CAN_L1</text>
<text x="188.3" y="162.3">BI</text>
</g>
<g font-size="1.3">
<text x="30.8" y="1.3">5</text>
<text x="88.9" y="1.3">4</text>
<text x="147" y="1.3">3</text>
<text x="205" y="1.3">2</text>
<text x="263.1" y="1.3">1</text>
<text x=".5" y="28.4">D</text>
<text x="292.6" y="28.4">D</text>
<text x=".5" y="79.5">C</text>
<text x="292.6" y="79.5">C</text>
<text x=".5" y="130.6">B</text>
<text x="292.6" y="130.6">B</text>
<text x=".5" y="181.7">A</text>
<text x="292.6" y="181.7">A</text>
<text x="30.8" y="207.4">5</text>
<text x="88.9" y="207.4">4</text>
<text x="147" y="207.4">3</text>
<text x="205" y="207.4">2</text>
<text x="263.1" y="207.4">1</text>
</g>
</svg>
